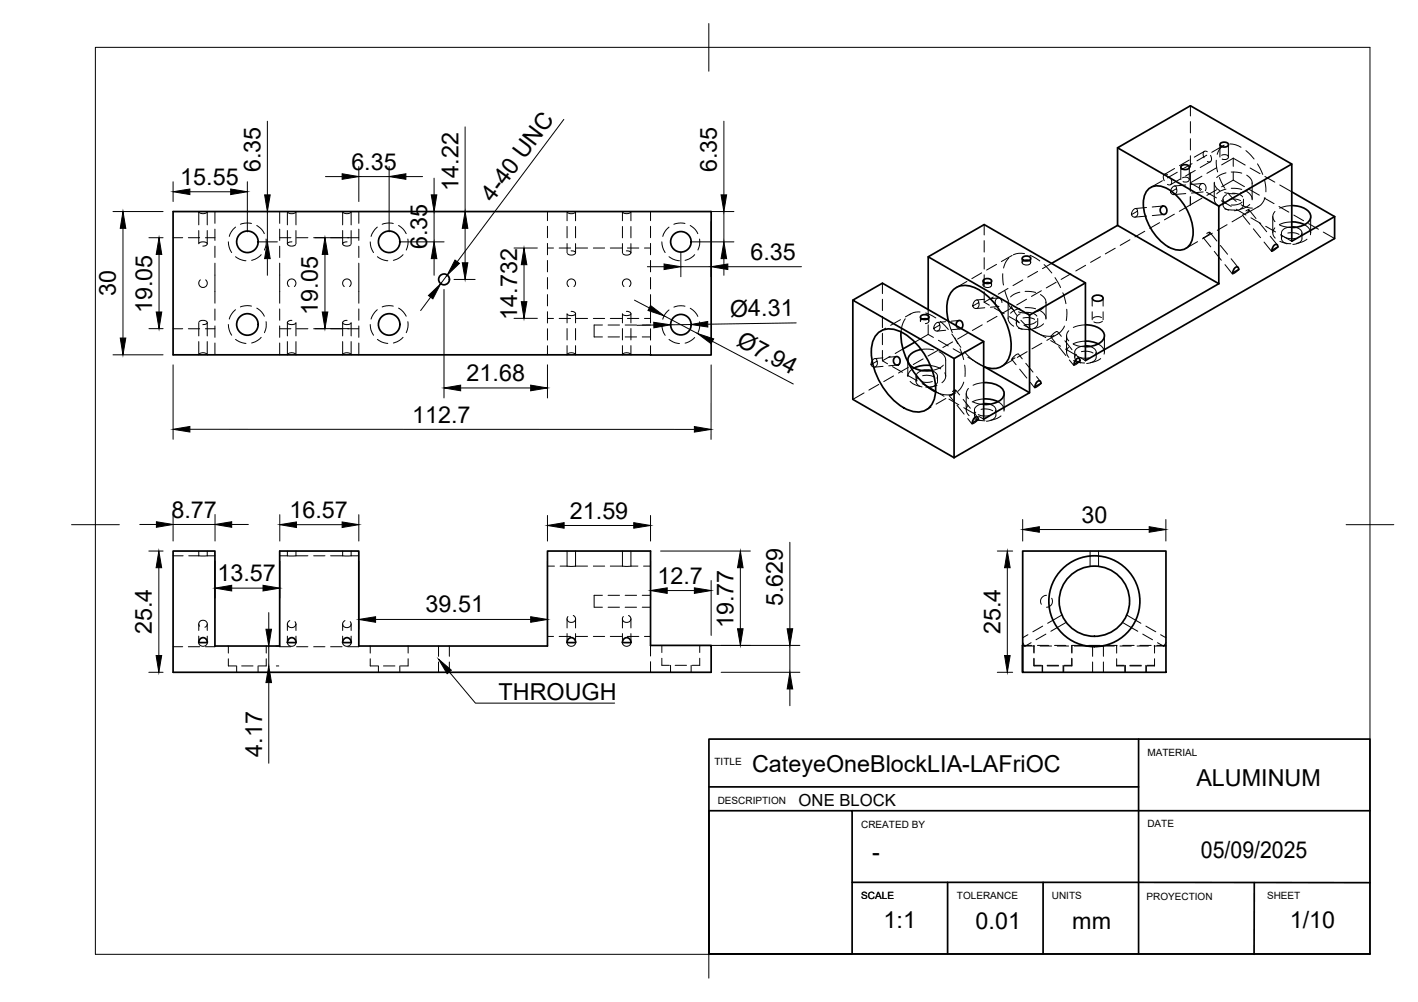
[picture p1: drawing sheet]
<svg xmlns="http://www.w3.org/2000/svg" width="297mm" height="210mm" viewBox="0 0 297 210" stroke-linecap="round" stroke-linejoin="round" font-family="sans-serif">
<!-- layer: Hidden -->
<g fill="none" stroke="#000" stroke-width=".21">
<path d="M243.5 37.9l-2.5 1.4M244.6 36.6a.6 .6 0 0 0-.8 .1 .6 .6 0 0 0-.1 .8l.2 .4M245.2 37.4a.86 .86 0 0 1-.2 1.3l-.4-.1M246 35.3l-2.1 1.2M246.5 39.5l-1.3 .8a.72 .72 0 0 0 1 .4 .72 .72 0 0 0 .3-1 .55 .55 0 0 0-.4-.7 .55 .55 0 0 0-.7 .4l-.2 .9M246.6 36.1l-2.1 1.2M247.3 37.5l-2.1 1.2M247.4 35v2.6M247.7 37.2l.9-.1 .5 .4v.3l-.4 .3h-.9M248.4 38.7l-2.4 .3M249.1 33.5l-2 1.2M249.1 35v2.6"/>
<path d="M249.3 38.3l2.4 1.4M249.3 38.3v1.7M249.4 22.2v2.1M249.4 25.5v2.3M249.4 29.1v2.3M249.4 32.6v2.4M249.4 36.2v3.8M249.7 34.3l-2.1 1.2M250.4 35.7l-2.1 1.2M251.5 39.9l-.3-.5 .1-.5 .3-.4 .4-.1 .3 .2 .3 .4v.5l-.1 .5M251.8 36.9l-2.5 1.4M251.9 38.4l-2.3 .2"/>
<path d="M252.3 31.7l-2.1 1.2M252.8 32.5l-2.1 1.2M252.9 31.8a.6 .6 0 0 0-.8 .1 .6 .6 0 0 0 0 .8l.1 .4M253.5 33.9l-2.1 1.2M253.6 32.5a.78 .78 0 0 1 .2 .9 .78 .78 0 0 1-.6 .5l-.3-.1M254.4 38.3v3.4M254.4 38.2a1.89 1.89 0 0 0 1.1 1.7M254.8 33.6v1.1l.3 1.3M254.9 35.1l-2.1 1.2M254.9 39.7l-2.1 1.2M255.4 37.2l1.1 2.2M255.5 30.3v2.6"/>
<path d="M255.9 32.5l.8-.1 .6 .4v.3l-.3 .2h-1M256.3 30.5l-2.5 1.4M256.4 30.4l-.3 .2a3 3 0 0 0-1.1 1.7M256.8 39.6l-1.3 .5-.6 .5M256.8 36.2l-1.3 .5-.6 .5M257.3 30.3v2.6M257.6 30.2l1.3 .1 1.1 .6M257.9 39.4l2.2 .3M257.9 36l2.2 .3M258.3 33.1l2.5 1.5M258.3 33.1l-2.4 1.4M258.3 33.1v1.8"/>
<path d="M258.3 36v1.7M258.3 37.7l-2.4 1.4M258.3 37.7l2.4 1.4M261 31.6l1.7 1.7M261.2 36.7l.8 .8 .3 1M261.7 39.7l2.1 1.2M261.8 39.4l-.7 .5-1.3 .5M261.9 35.2l2 1.2M262.3 38.3v3.4M263.4 34.3l1.1 2.2M264.9 37.7l.3 2.5M265 37l2 1.2"/>
<path d="M268.1 38.7l2.5 1.5M36.3 49.8h2M39.5 49.8h2.3M41.6 47.1v-2.8a1.11 1.11 0 0 0 1.8 0v2.8M41.6 48.3v2.8M41.7 50.9l.6-.2h.7l.4 .2-.2 .5-.7 .2M42 58.6l-.3 .4v.5l.3 .5 .4 .2 .6-.1 .4-.5v-.5l-.3-.5M43 49.8h2M43.4 48.3v2.8M45 55.1v8.4M45 44.3v2.5M45 48v2.4"/>
<path d="M45 51.6v2.3M47.8 50.7l.2 1.1 .5 1.1M49.3 53.8l.9 .5 1.3 .3M49.3 47.6l-.1 .1a3.7 3.7 0 0 0-1.2 1.8M52.7 46.8l-.9-.1-1.4 .3M53.8 47.2l.2 .1a3.4 3.4 0 0 1 1.4 1.7M54.7 53.4l-.7 .6-1.3 .5M55.7 50.1h.1a3.8 3.8 0 0 1-.4 2.3M58.6 55.1v8.4M58.6 44.3v2.5M58.6 48v2.4M58.6 51.6v2.3"/>
<path d="M58.6 49.8h2.3M60.2 47.1v-2.8a1.13 1.13 0 0 0 1.8 0v2.8M60.2 48.3v2.8M61.2 50.7l-.8 .1-.2 .4 .7 .4 .6-.1 .4-.3M62 48.3v2.8M62.1 49.8h2.4M65.7 49.8h2.4M69.3 49.8h2.3M71.8 47.1v-2.8a1.11 1.11 0 0 0 1.8 0v2.8M71.8 48.3v2.8M72.7 50.7l-.8 .1-.1 .2v.2l.7 .4 .6-.1 .4-.3M72.8 49.8h2.4"/>
<path d="M73.6 48.3v2.8M75.2 55.1v8.4M75.2 44.3v2.5M75.2 48v2.4M75.2 51.6v2.3M77.6 50.7a3.7 3.7 0 0 0 .7 2.2M79 47.6l-.8 .9-.5 1M79.1 53.8l.8 .5 1.3 .3M82.4 46.8l-.9-.1-1.4 .3M83.5 47.2l.2 .1a3.7 3.7 0 0 1 1.4 1.7M84.4 53.4l-.7 .6-1.3 .5M85.4 50.1a3.8 3.8 0 0 1-.3 2.3"/>
<path d="M114.7 44.3v1.9M114.7 47.4v2.4M114.7 51v2.4M114.7 54.6v2.4M114.7 58.1v2.4M114.7 52h1.3M117.1 52h2.4M118.8 46.2v-1.9a1.11 1.11 0 0 0 1.8 0v1.9M118.8 47.4v2.4M118.8 51v2M119.6 52.5l.8 .2 .2 .2-.1 .2-.7 .3h-.5l-.4-.3M120.6 47.4v2.4"/>
<path d="M120.6 51v2M120.7 52h2.4M124.3 52h2.4M127.8 52h2.4M130.4 46.2v-1.9a1.11 1.11 0 0 0 1.8 0v1.9M130.4 47.4v2.4M130.4 51v2M131.2 52.5l.8 .2 .1 .4-.7 .3h-.4l-.6-.3M131.4 52h2.4M132.2 47.4v2.4M132.2 51v2M135 52h1.3"/>
<path d="M136.3 44.3v1.9M136.3 47.4v2.4M136.3 51v2.4M136.3 54.6v2.4M136.3 58.1v2.4M138.6 50.7l.2 1.1 .5 1.1M140.1 53.8l.9 .5 1.3 .3M140.1 47.6l-.1 .1a3.7 3.7 0 0 0-1.2 1.8M143.5 46.8l-.9-.1-1.4 .3M144.6 47.2l.2 .1a3.4 3.4 0 0 1 1.4 1.7M145.5 53.4l-.7 .6-1.3 .5M146.5 50.1h.1a3.8 3.8 0 0 1-.4 2.3"/>
<path d="M184.8 59.3v2.2M202.5 59l-2.2 1.3M205.6 57.2l-2 1.2M205.9 58.9v.8M206.2 47v2.2M206.2 50.4v2.4M206.2 54v2.4M206.2 57.6v2.3M207.4 59.3l.3 .3v.3l-.7 .3h-.6l-.4-.3v-.4l.3-.2M207.7 58.9v.8M208.7 55.4l-2 1.2M210.1 57.3l.1 2.4"/>
<path d="M211.3 54.1l-.8 1.1-.3 .9M212 53.5l-2.2 1.3M214.1 54.2v.8M214.2 58.6l-2 1.2M214.6 53.1a3.7 3.7 0 0 0-2.3 .3M215.5 54.6l.3 .2 .1 .4-.7 .3-1-.2-.1-.4 .4-.3M215.8 53.5l2 1.2M215.9 54.2v.8M217.4 56.9l-2.1 1.2M218.7 55.4l1.6 1.8M220.3 55.2l-1.9 1.1M221 58.2l1.2 2"/>
<path d="M221.2 59.1l-2 1.2M224.3 57.4l-2 1.1M227.4 55.6l-2 1.2M230.5 53.8l-2 1.2M233.6 52l-2.1 1.2M236.7 50.2l-2 1.2M238.3 44.2l-1.3 .8a.72 .72 0 0 0 1 .4 .72 .72 0 0 0 .3-1 .55 .55 0 0 0-.4-.7 .55 .55 0 0 0-.6 .4l-.3 .9M239.8 48.4l-2.1 1.2M240.2 43.5l-2.4 .2M240.2 45.3l-2.5 .2M242.9 46.6l-2.1 1.2M243.7 43.2l-2.3 .2"/>
<path d="M243.8 44.9l-2.4 .3M246 44.9l-2.1 1.2M248.4 40.5l-2.5 .3M249.3 41.2v1.7M249.3 42.9h.1M249.4 41.2v1.7M249.4 42.9l-2.4 1.4M250.9 50.6l-2.5 1.4M251.8 41.5l-2.5 1.4M252 40.2l-2.4 .2M252.1 49.8l1.5 1.9M252.8 40.3l2 1.2"/>
<path d="M252.8 48.9l.6-.2-.3 .5-1 .6M253.4 48.7l1.5 1.8M254 48.8l-2.1 1.2M254.4 52.7l1.4 1.8M254.4 41.6a1.89 1.89 0 0 0 1.1 1.7M255.7 51.4l1.5 1.9M255.8 42.1l2.1 1.1M256.2 41.7v1.2M256.5 42.3a1.05 1.05 0 0 0-.1 1.2 1.05 1.05 0 0 0 1 .5M256.5 43.7l2.2 .3M256.5 40.3l2.2 .3M256.6 55.4l1.5 2"/>
<path d="M256.9 40.8a.95 .95 0 0 0-.7 .8 .95 .95 0 0 0 .6 1M257 47.1l-2 1.2M257.2 40.4l1.8 1.8M257.5 41.8l1.3-.1 1.1 .3M257.9 54.2l1.5 1.8M258.1 40.5a2.65 2.65 0 0 1 2.2 .7M259 43.8l2 1.2M259.5 56.5l-1.1 .8-.3 .1 .1-.2M260 42.9l1.3 .6 1 .1M260.1 45.3l-2 1.2M260.2 42.3l-1.1 .6h-1.2M260.2 45.1l1.6 1.9"/>
<path d="M260.5 43a1.83 1.83 0 0 1-1.9 1.1M260.5 41.7v1.2M261 44.2l.5-.3 .2 .1-.6 .6-.8 .5M261.2 40.1l.8 .8 .3 1M261.6 44l1.5 1.8M261.8 42.8l-.7 .5-1.3 .5M262 45.6l2.1 1.2M262.6 47.9l1.5 1.9M263.7 43.3l-2.5 1.4M263.8 46.7l1.5 1.8M264.8 50.7l1.6 2M264.8 41.5l2.1 1.2"/>
<path d="M265 41.4l-.6 1.2-.9 .7M265.1 47.4l2.1 1.2M266.1 49.5l1.5 1.8M266.6 45.4v3.4M267 47.7a1.46 1.46 0 0 0 .1 2.2M267.1 44.3a1.46 1.46 0 0 0 0 2.1M267.7 51.7l-1 .9-.3 .1v-.2M267.9 43.3l2.1 1.1M268 47.1l.9 .3 1.7 .3M268.1 50.6l.8 .3 1.5 .1M268.2 49.2l2.4 1.3M268.4 48.8v1.2"/>
<path d="M268.7 49.4a.92 .92 0 0 0 .5 1.5l.4 .2M269.1 49.6l.9 .4 1.4-.1M269.8 48.8h1.2l1.1 .3M270.6 46.5l-1.7 .2-.9 .3M270.6 47.5a1.94 1.94 0 0 0-2.2 1.2M270.6 43.1l-1.1 .1-1.4 .4M271 45.1l2.1 1.1M271.3 47.6a1.16 1.16 0 0 1 1.2 .5 1.16 1.16 0 0 1 0 1.3h-.1M272.7 50a1.77 1.77 0 0 1-1.9 1.2M272.7 48.8v1.2M273.2 47.1a1.84 1.84 0 0 1 1.3 2.1M273.8 50.1l-1.1 .6-1.1 .3"/>
<path d="M274.1 46.8l2.1 1.2M274.6 45.4v3.4M277.2 48.6l2.4 1.4M36.3 68.9h2M39.5 68.9h2.3M41.6 71.6v2.7a1.11 1.11 0 0 1 1.8 0v-2.7M41.6 67.6v2.8M41.7 67.4l.4-.2 .6-.1 .7 .4-.1 .3-.8 .2M43 68.9h2M43.4 67.6v2.8M45 64.7v2.4M45 68.3v2.4"/>
<path d="M45 71.9v2.4M47.8 68l.2 1.1 .5 1.1M49.3 71.1l.9 .5 1.3 .3M49.3 64.9l-.1 .1a3.9 3.9 0 0 0-1.2 1.8M52.7 64.1l-.9-.1-1.4 .3M53.8 64.6h.2a3.6 3.6 0 0 1 1.4 1.6M54.7 70.7l-.7 .6-1.3 .6M55.7 67.4h.1a3.8 3.8 0 0 1-.4 2.3M58.6 64.7v2.4M58.6 68.3v2.4M58.6 71.9v2.4M58.6 68.9h2.3"/>
<path d="M60.2 71.6v2.7a1.13 1.13 0 0 1 1.8 0v-2.7M60.2 67.6v2.8M60.6 60l-.4-.4v-.5l.3-.4 .5-.3 .5 .1 .4 .4 .1 .6-.3 .5M61.2 67.1l-.8 .2-.2 .3 .1 .2 .9 .2 .8-.3M62 67.6v2.8M62.1 68.9h2.4M65.7 68.9h2.4M69.3 68.9h2.3M71.8 71.6v2.7a1.11 1.11 0 0 1 1.8 0v-2.7M71.8 67.6v2.8M72.1 60l-.3-.4v-.6l.4-.4 .4-.2 .6 .2 .3 .4v.6l-.3 .4M72.7 67.1l-.8 .2-.1 .4 .8 .3 .6-.1 .3-.2"/>
<path d="M72.8 68.9h2.4M73.6 67.6v2.8M75.2 64.7v2.4M75.2 68.3v2.4M75.2 71.9v2.4M77.6 68a3.7 3.7 0 0 0 .7 2.2M79 64.9l-.8 .9-.5 1M79.1 71.1l.8 .5 1.3 .3M82.4 64.1l-.9-.1-1.4 .3M83.5 64.6l1 .8 .6 .8M84.4 70.7l-.7 .6-1.3 .6M85.4 67.4a3.8 3.8 0 0 1-.3 2.3"/>
<path d="M114.7 61.7v2.4M114.7 65.3v2.4M114.7 68.9v2.3M114.7 72.4v1.9M114.7 66.7h1.3M117.1 66.7h2.4M118.8 72.4v1.9a1.11 1.11 0 0 1 1.8 0v-1.9M118.8 65.7v1.9M118.8 68.8v2.4M119.1 60l-.3-.4v-.6l.4-.4 .4-.2 .6 .2 .3 .4v.6l-.3 .4M119.6 65.2l.8 .2 .1 .5-1 .2-.7-.3M120.6 65.7v1.9"/>
<path d="M120.6 68.8v2.4M120.7 66.7h2.4M124.3 66.7h2.4M126.2 68.1h-1.7v2.5h1.7M127.4 70.6h2.4M127.4 68.1h2.4M127.8 66.7h2.4M130.4 72.4v1.9a1.11 1.11 0 0 1 1.8 0v-1.9M130.4 65.7v1.9M130.4 68.8v2.4M130.7 60l-.3-.4v-.5l.3-.4 .5-.3 .5 .1 .4 .5v.5l-.3 .5M131 70.6h2.3"/>
<path d="M131 68.1h2.3M131.2 65.2l.8 .2 .1 .5-1 .2-.7-.3M131.4 66.7h2.4M132.2 65.7v1.9M132.2 68.8v2.4M134.5 70.6h1.8M134.5 68.1h1.8M135 66.7h1.3M136.3 61.7v2.4M136.3 65.3v2.4M136.3 68.9v2.3M136.3 72.4v1.9"/>
<path d="M138.6 68a4 4 0 0 0 .7 2.2M140.1 71.1l1.4 .7 .8 .2M140.1 64.9l-.1 .1a3.7 3.7 0 0 0-1.2 1.9M143.5 64.1h-1.5l-.8 .2M144.6 64.6l.2 .1a3.6 3.6 0 0 1 1.4 1.6M145.5 70.7l-.7 .6-1.3 .6M146.5 67.4l.1 .1a3.9 3.9 0 0 1-.4 2.2M183.7 75.7l-1.2 .7a.72 .72 0 0 0 .9 .4 .72 .72 0 0 0 .4-1 .54 .54 0 0 0-.4-.7 .54 .54 0 0 0-.7 .4l-.2 .9M184.8 75.6l1.1 .6M184.8 62.7v2.4M184.8 66.3v2.3M184.8 69.8v2.4"/>
<path d="M184.8 73.4v2.2M185 75l-1.7 .1M185 76.7l-1.8 .2M185.5 68.7l-1 .7M186.5 74.6l-1.7 1M187 76.8l2 1.2M187.2 78.8l-2.1 1.1M187.8 74.7l-1.7 .1M188 76.5l-1.8 .1M188.6 67l-2 1.1M189.1 73.1l-1.6 1M189.6 66.8l-.6 1.4-.3 1.3"/>
<path d="M190.1 78.6l2 1.2M190.2 75.4v3.4M190.3 77l-2.1 1.1M190.6 79.9l.6 .5 1.5 .6M190.7 65.8l-1 .6M191.5 77.1l-1 .8-.3 .9M191.9 78.8v1.1M192.2 79.3a1.11 1.11 0 0 0-.1 1.2 1.11 1.11 0 0 0 1 .6M192.7 65.4l-.3-.1a3.1 3.1 0 0 0-1.9 .6M192.8 66.4v.9M193 79.9l.9 .2 1.4-.2M193 73.2l1.1-.1 1.5 .2"/>
<path d="M193.2 66.9l-.3 .1-.1 .3M193.2 77.6a1.2 1.2 0 0 0-1.2 1.6M193.3 78.7l1.3-.1 1.1 .4M193.4 75.2l-2.1 1.2M193.9 65.6l2.1 1M194.2 66.9a.5 .5 0 0 1 .3 .6 .5 .5 0 0 1-.6 .3h-.1M194.4 70.1l1.1 .6M194.4 70.1l-2.8 1.6M194.4 64.8v2.1M194.4 68v2.1M194.6 66.4v.9M194.9 76.6l1.1 .2 1.1 .5"/>
<path d="M195.1 77.6a1.2 1.2 0 0 1 1.2 1.6M196.4 80a1.91 1.91 0 0 1-2 1.2M196.4 78.8v1.1M196.5 73.4l-2.1 1.2M196.6 71.3l2 1.2M196.7 73.7l.7 .4 .7 .9v3.8M196.8 68.1l-1.2 .7a.72 .72 0 0 0 1 .5 .72 .72 0 0 0 .3-1 .55 .55 0 0 0-.4-.8 .55 .55 0 0 0-.7 .5l-.2 .8M197 67.3l1.6 1.7M197.6 76.5l-.8 .6-1.5 .5M197.9 78.1l.1 .2a1.59 1.59 0 0 1-.7 1.9M198.1 67.4l-1.7 .1M198.1 69.2l-1.8 .2"/>
<path d="M198.6 67.3l.9 2.4M199.4 70l1.2 2M199.6 71.6l-2.1 1.2M199.7 73.1l2 1.1M200 70.8l1.3 2M200.3 68.2l.4 .6h.7M200.9 67.1l-1.6 .2M201.1 68.9l-1.8 .2M201.1 73.1l.8 2.2M202 73.7a11 11 0 0 0 4.3 3.2M202.1 76.5v2.4M202.6 69.8l-2 1.2"/>
<path d="M202.8 74.8l3.3 1.9M205 63.4l-1.2 .7a.72 .72 0 0 0 .9 .5 .72 .72 0 0 0 .4-1 .56 .56 0 0 0-.4-.8 .56 .56 0 0 0-.7 .5l-.2 .8M205.8 68l-2.1 1.2M206.2 63.3l1 .6M206.2 61.1v2.2M206.3 62.7l-1.7 .1M206.3 64.5l-1.8 .1M208.1 62.2l-1.9 1.1M208.3 64.5l2.1 1.2M208.9 66.3l-2.1 1.2M209.1 62.4l-1.6 .2M209.3 64.2l-1.8 .2"/>
<path d="M209.9 63.4l-.1-.5-.4-.4-.4-.1-.3 .2-.2 .4v.6l.3 .4 .4 .2M210.5 60.8l.8 2.3M211.2 60.4l-2.1 1.2M211.2 66.6l.2 .9 .9 .8M211.2 63.2l.2 .9 .9 .8M211.2 63.3v3.4M211.4 66.3l2 1.2M211.8 64.1l1.3 2.1M211.9 64.5l-2 1.2M211.9 75.3l1 1.1M212 75.5l-2.2 1.3M212.9 66.7v1.1"/>
<path d="M213.2 67.2a.95 .95 0 0 0-.2 1 .95 .95 0 0 0 .7 .6l.4 .2M213.3 74.1l-.7 .4-.7 .8 .7-.3M213.3 68.7l2.2 .3M213.3 65.3l2.2 .3M213.3 74.2l.8 1M213.6 77.3l1.5 1.9M213.6 64.6l-1.3 .5-.6 .5M213.6 61.2l-1.3 .5-.6 .5M213.7 65.7a1 1 0 0 0-.8 .9 1 1 0 0 0 .7 1M213.8 67.1l1.8 1.6M214.3 66.6l1.3-.1 1.1 .4M214.5 68.1l1.1 .6"/>
<path d="M214.7 64.4l2.2 .3M214.7 61l2.2 .3M214.9 76.1l1.5 1.8M214.9 65.4a2.77 2.77 0 0 1 2.3 .8M215 62.7l-2 1.2M215.2 73.7l-2.1 1.2M215.6 68.7a6.5 6.5 0 0 0 4.7 1.7M215.6 68.7l3.5 2M217.1 67.3l-.8 .5-1.6 .2M217.1 78.9l.8 1M217.4 67.9a1.9 1.9 0 0 1-2 1.2M217.4 66.7v1.1"/>
<path d="M218 65.1l.6 .5a1.38 1.38 0 0 1 .5 1.3M218 61.7l.6 .5a1.38 1.38 0 0 1 .5 1.3M218.1 60.9l-2 1.2M218.2 71.9l-2 1.2M218.6 67.8l-.6 .5-1.4 .5M218.6 64.4l-.6 .5-1.4 .5M219.1 63.3v3.4M220.1 71.3l2.1 1.2M220.1 70.6l.9 1.1M221.4 69.4l-.7 .5-.6 .7 .7-.4M221.5 69.5l.8 1M221.5 70l-2.2 1.3"/>
<path d="M221.8 72.6l1.5 1.9M222.6 61.3l.7 2.3M223 68.3l-.8 1.2-.8 .5M223.1 71.4l1.5 1.9M223.2 73.1l2.1 1.2M223.4 70.4v3.4M223.5 64.8l-.1 2.4M223.8 72.7a1.46 1.46 0 0 0 .1 2.2M223.9 69.3a1.44 1.44 0 0 0 0 2.1M224 75.4l.9 1.1M224.8 72.1l.9 .3 1.7 .2M224.9 75.5l1.3 .5h1"/>
<path d="M225.3 74.2l.8 1M225.4 74.2a.95 .95 0 0 0-.2 1 .95 .95 0 0 0 .8 .7l.4 .1M225.8 74.7l.9 .3h1.4M226.3 75.6l-.9 .8-.4 .2v-.3M226.3 74.9l1.1 .6M226.5 73.7l1.4-.1 1.1 .3M227.4 71.5l-1.7 .2-.9 .3M227.4 72.5a2.03 2.03 0 0 0-2.3 1.2v1.2M227.4 68.1l-1.7 .2-.9 .3M228.3 72.6a1.23 1.23 0 0 1 1.2 1.6l-.3 .3M228.8 62.5v1.6M228.8 65.3v1.7"/>
<path d="M229.6 74.9a1.9 1.9 0 0 1-2 1.3M229.6 73.8v1.1M230 72.1a1.76 1.76 0 0 1 1.3 2.1M230.6 75.1l-1.1 .6-1.1 .3M230.7 66.5a1.63 1.63 0 0 0-1.8 .2M230.9 67.3a1.75 1.75 0 0 1-1.8 .1M231.1 62.5v1.6M231.1 65.3v1.7M231.4 70.4v3.4M181 82.3l-2.4 1.4M184.1 80.5l-2.1 1.2M193.2 80.4l1 .6"/>
<path d="M195.1 85.3l-1.1 .6M196 82.1l.7 .3M196 82l.7 .4M196.3 80.7l-1.4 .4h-1M196.7 82.4l1.7 .3 1.2-.1M196.7 82.4l1.1 .6M198.1 83.5l-2 1.2M198.8 83.6l2.1 1.2M198.8 82.9l.9 1.1M199.5 82l.7-.3-.3 .5-1 .7M200.2 81.7l.8 1M200.2 82.3l-1 .6"/>
<path d="M200.5 84.9l1.5 1.9M201.8 83.7l1.5 1.8M201.9 80l-.7 1.4-.6 .6M201.9 85.4l2 1.2M202.4 82.5v3.4M202.7 87.7l.9 1.1M202.7 85a1.47 1.47 0 0 0 .3 2.1M202.9 81.4l-.3 .3a1.47 1.47 0 0 0 .3 1.8M203.8 84.2l1.2 .4 1.1 .1M204 86.4l.8 1.1M204 87.7l1.1 .3 1.2 .2M204.1 85.9v1"/>
<path d="M204.4 86.3a1.11 1.11 0 0 0-.1 1.2 1.11 1.11 0 0 0 1.1 .6M204.9 86.8l1.2 .3h1.1M204.9 87.9l-.9 .8-.4 .1 .1-.2M205 87.2l1.1 .6M205.5 85.8l1.3-.1 1.2 .3M206.1 83.6l-1.7 .3-.8 .3M206.1 84.6a1.73 1.73 0 0 0-2 1.4M206.1 80.2l-1.1 .1-1.2 .4M207.3 84.7a1.15 1.15 0 0 1 1.1 .6 1.15 1.15 0 0 1-.1 1.2M208.6 87a1.89 1.89 0 0 1-2 1.2M208.6 85.9v1M209 84.2l1 .8 .3 .6v.5"/>
<path d="M209.7 87.1l-.8 .5-1.4 .4M210.3 82.5v3.4M215.8 80.1l.9 1.1M218.1 80.3l-1.1 .9h-.3l.1-.2M36.3 116.4h2.1M39.5 116.4h2.1M41.6 116.4h1.8M41.6 115.4v1M43.4 115.4v1M43.4 116.4h1.6M58.6 116.4h1.6M60.2 116.4h1.8"/>
<path d="M60.2 115.4v1M62 115.4v1M62 116.4h2.5M65.7 116.4h2.4M69.3 116.4h2.5M71.8 116.4h1.8M71.8 115.4v1M73.6 115.4v1M73.6 116.4h1.6M114.7 118.6h1.4M117.3 118.6h1.5M118.8 118.6h1.8"/>
<path d="M118.8 115.4v3.2M120.6 115.4v3.2M120.6 118.6h2.5M124.3 118.6h2.4M127.8 118.6h2.6M130.4 118.6h1.8M130.4 115.4v3.2M132.2 115.4v3.2M132.2 118.6h1.4M134.8 118.6h1.5M228.3 115.4v3.3M230.1 115.4v3.3"/>
<path d="M36.3 135.5h2M39.5 135.5h2.3M41.6 133.3v1.3a.9 .9 0 0 0 .9 .8 .9 .9 0 0 0 .9-.8v-1.3M41.6 130.7v1.4M41.8 131.2l-.2-.4 .2-.5 .5-.3h.5l.3 .1 .3 .5v.4l-.5 .4M43.4 130.7v1.4M45 135.3v.2h-2M47.8 138v1.5h1.6M47.8 135.3v1.5M49.6 139.5v1.3M50.6 139.5h2.4M54.1 139.5v1.3"/>
<path d="M55.8 138v1.5h-1.6M55.8 135.3v1.5M58.6 135.3v.2h2.3M60.2 133.3v1.3a.91 .91 0 0 0 .9 .8 .91 .91 0 0 0 .9-.8v-1.3M60.2 130.7v1.4M60.7 130l-.4 .3-.1 .5 .1 .3 .6 .4 .5-.1 .5-.3 .1-.4-.2-.5M62 130.7v1.4M62.1 135.5h2.4M65.7 135.5h2.4M69.3 135.5h2.3M71.8 133.3v1.3a.9 .9 0 0 0 .9 .8 .9 .9 0 0 0 .9-.8v-1.3M71.8 130.7v1.4"/>
<path d="M72.3 130l-.4 .4-.1 .4 .2 .5 .5 .2 .5-.1 .4-.2 .2-.6-.2-.4M73.6 130.7v1.4M75.2 135.3v.2h-2.4M77.6 138v1.5h1.5M77.6 135.3v1.5M79.3 139.5v1.3M80.3 139.5h2.4M83.8 139.5v1.3M85.5 138v1.5h-1.6M85.5 135.3v1.5M91.9 135.3v2.2M91.9 138.7v2.1"/>
<path d="M94.1 135.3v2.2M94.1 138.7v2.1M114.7 133.3h1.3M117.1 133.3h2.4M118.8 132.7v1.9a.9 .9 0 0 0 .9 .8 .9 .9 0 0 0 .9-.8v-1.9M118.8 129.6v1.9M120.1 128.9l.3 .3 .2 .5-.2 .4-.6 .3-.5-.1-.3-.2-.2-.6 .2-.3M120.6 129.6v1.9M120.7 133.3h2.4M124.3 133.3h2.4M126.2 124.7h-1.7v2.5h1.7M127.4 127.2h2.4"/>
<path d="M127.4 124.7h2.4M127.8 133.3h2.4M130.4 132.7v1.9a.9 .9 0 0 0 .9 .8 .9 .9 0 0 0 .9-.8v-1.9M130.4 129.6v1.9M131 127.2h2.3M131 124.7h2.3M131.4 133.3h2.4M131.7 128.9l.3 .3 .2 .5-.3 .5-.5 .2h-.4l-.4-.3-.2-.6 .2-.3M132.2 129.6v1.9M134.5 127.2h1.8M134.5 124.7h1.8M135 133.3h1.3"/>
<path d="M136.3 135.2v2.2M136.3 138.6v2.2M138.6 137.9v1.5h1.6M138.6 135.2v1.5M140.5 139.4v1.4M141.4 139.4h2.4M144.8 139.4v1.4M146.6 137.9v1.5h-1.6M146.6 135.2v1.5M214.2 134.6l.5 .8 1.3-.8M214.2 135.2h1.9M214.2 135.3h2.5"/>
<path d="M215.3 133l-1.1 .6M216.6 137.9v1.6h1.6M216.6 139.4h1.6M216.6 135.2v1.6M217.3 135.2h2.4M217.9 135.3h2.4M218.3 139.5v1.3M218.4 139.4v1.4M218.4 131.2l-2 1.1M219.1 132.8l-2.1 1.2M219.2 124.7a1.26 1.26 0 0 0-1.1 1.9M219.4 139.4h2.3"/>
<path d="M219.4 139.5h2.4M220.3 125.3a1.25 1.25 0 0 1-1.1 1.9M220.9 135.2h2.4M221.5 135.3h2.3M222.4 128.8l-2.9 1.8M222.7 139.4v1.4M222.8 139.5v1.3M223.3 130.4l-3.2 1.8M224.5 135.2h2.3M224.5 137.9v1.5h-1.6M224.5 135.2v1.5M224.5 138v1.5h-1.6"/>
<path d="M224.5 135.3v1.5M225 135.3h2.5M228 135.2h2.4M228.9 135.3v2.2M228.9 138.7v2.1M230.9 135.3h2.5M231.1 135.3v2.2M231.1 138.7v2.1M231.6 135.2h2.4M233.9 138v1.5h1.6M233.9 139.4h1.6M233.9 135.2v1.6"/>
<path d="M234.6 135.3h2.4M235.1 130.4l3.2 1.8M235.2 135.2h2.4M235.6 139.5v1.3M235.7 139.4v1.4M236 128.8l3 1.8M236.7 139.5h2.4M236.7 139.4h2.4M238.2 135.3h2.4M238.8 135.2h2.4M239.4 132.8l2 1.2M240 131.2l2.1 1.1"/>
<path d="M240 139.4v1.4M240.1 139.5v1.3M240.3 139.4h1.6M241.8 135.3h2.4M241.9 138v1.5h-1.6M241.9 135.2v1.6M242.3 135.2h1.9M243.1 133l1.1 .6M244.2 134.6l-.4 .8-1.3-.8"/>
</g>
<!-- layer: Visible -->
<g fill="none" stroke="#000" stroke-width=".36">
<path d="M234.1 31v16.2M240.5 39.7a3.3 3.3 0 0 1 4.2-.1 11.2 11.2 0 0 1 5.2 10 2.93 2.93 0 0 1-4.3 2.5 11 11 0 0 1-6-10.4l.2-.8zM247.4 34.8a1.12 1.12 0 0 1 1.8 .2 1.04 1.04 0 0 1-1.8 0zM255.6 30.1a1.12 1.12 0 0 1 1.7 .2 1.04 1.04 0 0 1-1.8 0zM270.6 34.4l-15.3 8.8v16.2M36.3 44.3h112.7v30.1l-112.7-.1zM194.4 53.8l11.8-6.8 21.2 12.3v16.2l27.9-16.1M206 58.7a1.12 1.12 0 0 1 1.7 .2 1.04 1.04 0 0 1-1.8 0zM207.4 59.3h-1.1M214.2 54a1.12 1.12 0 0 1 1.7 .1 1.04 1.04 0 0 1-1.8 0zM215.5 54.6h-1M227.4 59.3l-11.7 6.7"/>
<path d="M234.1 47.2l21.2 12.2M234.1 47.2l-13.8 8M243.3 43.3a.83 .83 0 0 1 1.1 .3 .83 .83 0 0 1-.1 1.1 .81 .81 0 0 1-1.2-.1 .81 .81 0 0 1 .1-1.2zM255.3 43.2l-21.2-12.2 15.3-8.8 21.2 12.2v16.1l9-5.1M258.6 56.2l.5-.3 .3 .3 .1 .3-1.3 .7zM267.7 51.7l-1.3 .8M267.7 51.7l-.2-.5a1.04 1.04 0 0 0-1.1 1.3M270.6 40.2l9 5.2M270.6 46.5l1.1 .1 1.6 .5M270.6 47.5l.8 .1M270.6 43.1a4.2 4.2 0 0 1 3.9 1.8 2.04 2.04 0 0 1-1.7 2.4l-2.2 .4M279.6 45.4v4.6l-79.7 45.9"/>
<path d="M178.6 62.9v20.8l21.3 12.2M183.6 70.1a3.8 3.8 0 0 1 4.7-.8 14.3 14.3 0 0 1 7.6 13.3 3.8 3.8 0 0 1-5.6 3.3 14.3 14.3 0 0 1-7.7-13.3l.2-1zM187.3 75a.76 .76 0 0 1 1-.1 .76 .76 0 0 1 .2 1 .75 .75 0 0 1-1 .5 .75 .75 0 0 1-.3-1.1zM188.7 69.5a14.8 14.8 0 0 0 5.6 11.5M191.6 71.7l-2.5 1.4M192.9 66.2a1.12 1.12 0 0 1 1.7 .2 1.04 1.04 0 0 1-1.8 0zM193 73.2a2.74 2.74 0 0 0-2.8 2.4 3.1 3.1 0 0 0 2.8 2h2.3M193.2 66.9h1M193.2 77.6l1.1-.1 .8 .1M194.4 64.8v-11l21.3 12.2v16.3M194.9 76.6h-1.8l-1.6 .5M198.7 67.3a6.8 6.8 0 0 1 1-6.6 4.5 4.5 0 0 1 5.7 .2 14.4 14.4 0 0 1 6.3 12.8 3.8 3.8 0 0 1-5.4 3.2"/>
<path d="M199.9 75.1v20.8M200.3 68.2a.76 .76 0 0 1 .7-1.1 .76 .76 0 0 1 .7 1l-.3 .7M206.1 71.5l-6.2 3.6-21.3-12.2 6.2-3.6 21.3 12.2v16.3l9.6-5.5-9.4-5.4M206.1 76.7l.2 .2M226.2 75.6l-.1-.5a1.04 1.04 0 0 0-1.1 1.2l1.3-.7M227.4 71.5h1.1l1.5 .5M227.4 72.4l.9 .2M227.4 68a4.2 4.2 0 0 1 3.9 1.9 2.04 2.04 0 0 1-1.7 2.3l-2.2 .4M228.9 62.2a1.42 1.42 0 0 1 2.2 .3 1.32 1.32 0 0 1-2.3 0zM194.2 81l1.8 1M194.3 81l1.7 1.1M204.1 87.6l.5-.3 .3 .3v.3l-1.2 .7z"/>
<path d="M206.1 84.6l1.2 .1M206.1 83.6l1.6 .1 1.3 .4M206.1 80.2a4.7 4.7 0 0 1 4 1.4 1.74 1.74 0 0 1-1.1 2.6l-1.7 .5h-1.2M218.1 80.3l-.2-.5a1.04 1.04 0 0 0-1.1 1.2l1.3-.7M36.3 115.4h8.7v19.9h13.6v-19.9h16.6v19.9h39.5v-19.9h21.6v19.8h12.7v5.6h-112.7zM214.2 115.4h30v25.4h-30zM41.9 133.9a.89 .89 0 0 1 1-.2 .89 .89 0 0 1 .5 .9h-1.8zM60.2 134.6a.91 .91 0 0 1 .9-1 .91 .91 0 0 1 .9 1h-1.8M72 133.9a.89 .89 0 0 1 1.1-.2 .89 .89 0 0 1 .5 .9h-1.8zM120.6 134.6a.91 .91 0 0 0-.9-1 .91 .91 0 0 0-.9 1h1.8M130.7 133.9a.89 .89 0 0 1 1-.2 .89 .89 0 0 1 .5 .9h-1.8zM214.2 135.2v5.6"/>
<path d="M227.5 135.3h3.4"/>
<circle cx="51.8" cy="50.7" r="2.25"/>
<circle cx="81.5" cy="50.7" r="2.25"/>
<circle cx="93" cy="58.5" r="1.13"/>
<circle cx="142.6" cy="50.7" r="2.15"/>
<circle cx="51.8" cy="68" r="2.25"/>
<circle cx="81.5" cy="68" r="2.25"/>
<circle cx="142.6" cy="68" r="2.15"/>
<circle cx="229.2" cy="125.9" r="9.5"/>
<circle cx="229.2" cy="125.9" r="7.4"/>
</g>
<!-- layer: BORDER -->
<path d="M20 9.9h267v190h-267zM148.5 4.9v10M15 109.9h10M282 109.9h10M148.5 194.9v10" fill="none" stroke="#000" stroke-width=".21"/>
<!-- layer: TITLEBLOCK -->
<path d="M148.5 154.8h138.5v45h-138.5zM238.5 154.8v45M148.5 169.8h30v30h-30zM148.5 164.8h90M178.5 169.8h108.5M178.5 184.8l108.5 .1M198.5 184.8v15M218.5 184.8v15M262.7 184.9v15" fill="none" stroke="#000" stroke-width=".36"/>
<!-- layer: FD_Dimensions -->
<g fill="none" stroke="#000" stroke-width=".21">
<path d="M36.3 38.1v4.1M51.8 38.1v10.5M56 25.4v15.4M68.2 37h3.5M75.2 34.9v7.3M75.2 37h6.3M81.5 34.9v13.7M85 37h3.5M90.9 37.3v3.5M97.4 26.6v17.7M118.1 25l-22.3 29.8M151.6 25.4v15.4"/>
<path d="M23.7 44.3h10.5M25.8 47.8v23M31.2 49.8h3M33.3 53.3v12.1M38.4 44.3h19.7M39.8 40.2h8.5M53.9 50.7h4.2M56 44.3v6.4M56 54.2v3.5M66 49.8h7.1M68.1 53.3v12.1M83.6 50.7h9.4"/>
<path d="M89.3 44.3h3.7M90.9 44.3v6.4M90.9 54.2v3.5M93.7 57.6l-1.4 1.9M95.1 58.5h4.4M97.4 47.8v7.2M107.7 52h4.9M109.8 55.4v7.8M135.6 55.9h3.5M142.6 52.8v5.2M142.6 55.9h6.4M144.7 50.7h9"/>
<path d="M146 44.3h7.7M149 46.4v11.6M151.6 44.3v6.4M151.6 54.2v3.5M152.5 55.9h15.4M23.7 74.3h10.5M31.2 68.8h3M36.3 76.4v15.6M66 68.8h7.1M90.2 62.2l-2.1 2.9M93 60.6v22.8M107.7 66.7h4.9"/>
<path d="M114.7 76.4v7M132.9 62.9l3.1 1.6M137 68.1h-3.5M139.1 66.2l7 3.7M144.8 68h-4.3M149 76.4l-.1 15.6M149.2 71.5l17 8.9M166.8 67.6l-18.5 .3M39.8 89.9l105.7 .1M96.5 81.3h14.7M29.3 109.9h3.5M31.2 115.4h3"/>
<path d="M33.3 118.9v18.4M36.3 107.8v5.5M36.3 109.9h8.7M45 107.8v5.5M45 117.5v7.8M48.5 109.9h3.5M58.6 107.8v5.5M58.6 117.5v7.8M62.1 109.9h9.6M75.2 107.8v5.5M75.2 117.5v14.4M114.7 108v5.3"/>
<path d="M114.7 117.5v14.4M118.2 110.1h14.6M136.3 108v5.3M136.3 117.5v8.3M138.4 115.4h18.8M155.1 118.9v12.8M165.5 113.6v18.1M208.9 115.4h3.2M211 118.9v18.4M214.2 108.8v4.5M217.7 110.9h23M244.2 108.8v4.5"/>
<path d="M48.5 123.2h6.6M56.3 128.3v3.5M56.3 135.3v4.2M57.9 139.5h.5M57.9 135.3h.5M78.7 129.8h32.5M138.4 135.2h29.2M139.8 123.7h5.7M149 121.6v11.5M165.5 135.2v5.6M31.2 140.8h3M56.3 143v16.9"/>
<path d="M151.1 140.8h16.5M165.5 144.3v3.5M208.9 140.8h3.2"/>
</g>
<g fill="#000" stroke="#000" stroke-width=".21">
<path d="M36.3 40.2l3.5-.6v1.2zM48.3 39.6l3.5 .6-3.5 .6zM71.7 36.4l3.5 .6-3.5 .6zM81.5 37l3.5-.6v1.2zM25.8 44.3l.6 3.5h-1.2zM33.3 49.8l.6 3.5h-1.2zM56 50.7l.6 3.5h-1.2zM55.4 40.8h1.2l-.6 3.5zM68.1 49.8l.6 3.5h-1.2zM90.9 50.7l.6 3.5h-1.2zM90.3 40.8h1.2l-.6 3.5zM95.3 54.5l.9 .7-2.5 2.4z"/>
<path d="M96.8 55h1.2l-.6 3.5zM97.4 44.3l.6 3.5h-1.2zM109.8 52l.6 3.4h-1.2zM139.1 55.3l3.5 .6-3.5 .6zM151.6 50.7l.6 3.5h-1.2zM151 40.8h1.2l-.6 3.5zM149 55.9l3.5-.6v1.2zM25.2 70.8h1.2l-.6 3.5zM32.7 65.4h1.2l-.6 3.4zM67.5 65.4h1.2l-.6 3.4zM89.7 61.9l2.6-2.4-1.6 3.1zM109.2 63.2h1.2l-.6 3.5z"/>
<path d="M136.3 64l2.8 2.2-3.4-1.2zM136.9 67.5l3.6 .5-3.5 .7zM144.8 68l3.5-.7v1.2zM146.1 69.9l3.4 1.1-.6 1zM36.3 89.9l3.5-.6v1.2zM93 81.3l3.5-.6v1.2zM111.2 80.7l3.5 .6-3.5 .6zM145.5 89.4l3.4 .6-3.4 .5zM33.3 115.4l.6 3.5h-1.2zM32.8 109.3l3.5 .6-3.5 .6zM45 109.9l3.5-.6v1.2zM58.6 109.9l3.5-.6v1.2z"/>
<path d="M71.7 109.3l3.5 .6-3.5 .6zM114.7 110.1l3.5-.6v1.2zM132.8 109.5l3.5 .6-3.5 .6zM155.1 115.4l.6 3.5h-1.2zM211 115.4l.6 3.5h-1.2zM214.2 110.9l3.5-.6v1.2zM240.7 110.3l3.5 .6-3.5 .6zM32.7 137.3h1.2l-.6 3.5zM45 123.2l3.5-.6v1.2zM55.1 122.6l3.5 .6-3.5 .6zM55.7 131.8h1.2l-.6 3.5zM75.2 129.8l3.5-.6v1.2z"/>
<path d="M111.2 129.2l3.5 .6-3.5 .6zM136.3 123.7l3.5-.6v1.2zM145.5 123.1l3.5 .6-3.5 .6zM154.5 131.7h1.2l-.6 3.5zM164.9 131.7h1.2l-.6 3.5zM210.4 137.3h1.2l-.6 3.5zM56.3 139.5l.6 3.5h-1.2zM165.5 140.8l.6 3.5h-1.2z"/>
</g>
<!-- layer: Hole Notes -->
<path d="M91.9 138.1l2.7 2.3-.9 .7z" fill="#000" stroke="#000" stroke-width=".21"/>
<path d="M94.1 140.8l5.5 6.5h29.2" fill="none" stroke="#000" stroke-width=".21"/>
<g font-size="4.9">
<text x="73.6" y="35.5">6.35</text>
<text x="37.8" y="38.7">15.55</text>
<text x="54.5" y="36.1" transform="rotate(-90 54.5 36.1)">6.35</text>
<text x="96" y="40" transform="rotate(-90 96 40)">14.22</text>
<text x="150.2" y="36.1" transform="rotate(-90 150.2 36.1)">6.35</text>
<text x="103.2" y="42.5" transform="rotate(-53 103.2 42.5)">4-40 UNC</text>
<text x="89.5" y="52.3" transform="rotate(-90 89.5 52.3)">6.35</text>
<text x="157.2" y="54.4">6.35</text>
<text x="24.3" y="62" transform="rotate(-90 24.3 62)">30</text>
<text x="31.9" y="65.6" transform="rotate(-90 31.9 65.6)">19.05</text>
<text x="66.6" y="65.9" transform="rotate(-90 66.6 65.9)">19.05</text>
<text x="108.3" y="66.9" transform="rotate(-90 108.3 66.9)">14.732</text>
<text x="153" y="66.3" transform="rotate(-1 153 66.3)">Ø4.31</text>
<text x="154.1" y="72.3" transform="rotate(28 154.1 72.3)">Ø7.94</text>
<text x="97.7" y="79.8">21.68</text>
<text x="86.3" y="88.5">112.7</text>
<text x="35.9" y="108.4">8.77</text>
<text x="60.6" y="108.5">16.57</text>
<text x="119.4" y="108.6">21.59</text>
<text x="226.5" y="109.5">30</text>
<text x="45.6" y="121.7">13.57</text>
<text x="137.7" y="122.3">12.7</text>
<text x="89.2" y="128.3">39.51</text>
<text x="153.6" y="131.6" transform="rotate(-90 153.6 131.6)">19.77</text>
<text x="164" y="127" transform="rotate(-90 164 127)">5.629</text>
<text x="31.8" y="132.8" transform="rotate(-90 31.8 132.8)">25.4</text>
<text x="209.5" y="132.8" transform="rotate(-90 209.5 132.8)">25.4</text>
<text x="104.4" y="146.6">THROUGH</text>
<text x="54.9" y="158.6" transform="rotate(-90 54.9 158.6)">4.17</text>
<text x="157.5" y="161.7">CateyeOneBlockLIA-LAFriOC</text>
<text x="250.6" y="164.8">ALUMINUM</text>
<text x="251.6" y="179.7">05/09/2025</text>
<text x="182.7" y="180.1">-</text>
<text x="185.1" y="194.4">1:1</text>
<text x="204.4" y="194.5">0.01</text>
<text x="224.6" y="194.6">mm</text>
<text x="270.2" y="194.5">1/10</text>
</g>
<text font-size="3.5" x="167.3" y="168.8">ONE BLOCK</text>
<g font-size="2.1">
<text x="149.7" y="160.2">TITLE</text>
<text x="240.3" y="158.3">MATERIAL</text>
<text x="150.3" y="168.4">DESCRIPTION</text>
<text x="180.4" y="173.4">CREATED BY</text>
<text x="240.3" y="173.3">DATE</text>
<text x="180.4" y="188.4">SCALE</text>
<text x="200.4" y="188.4">TOLERANCE</text>
<text x="220.3" y="188.4">UNITS</text>
<text x="240.2" y="188.5">PROYECTION</text>
<text x="265.4" y="188.4">SHEET</text>
</g>
</svg>
